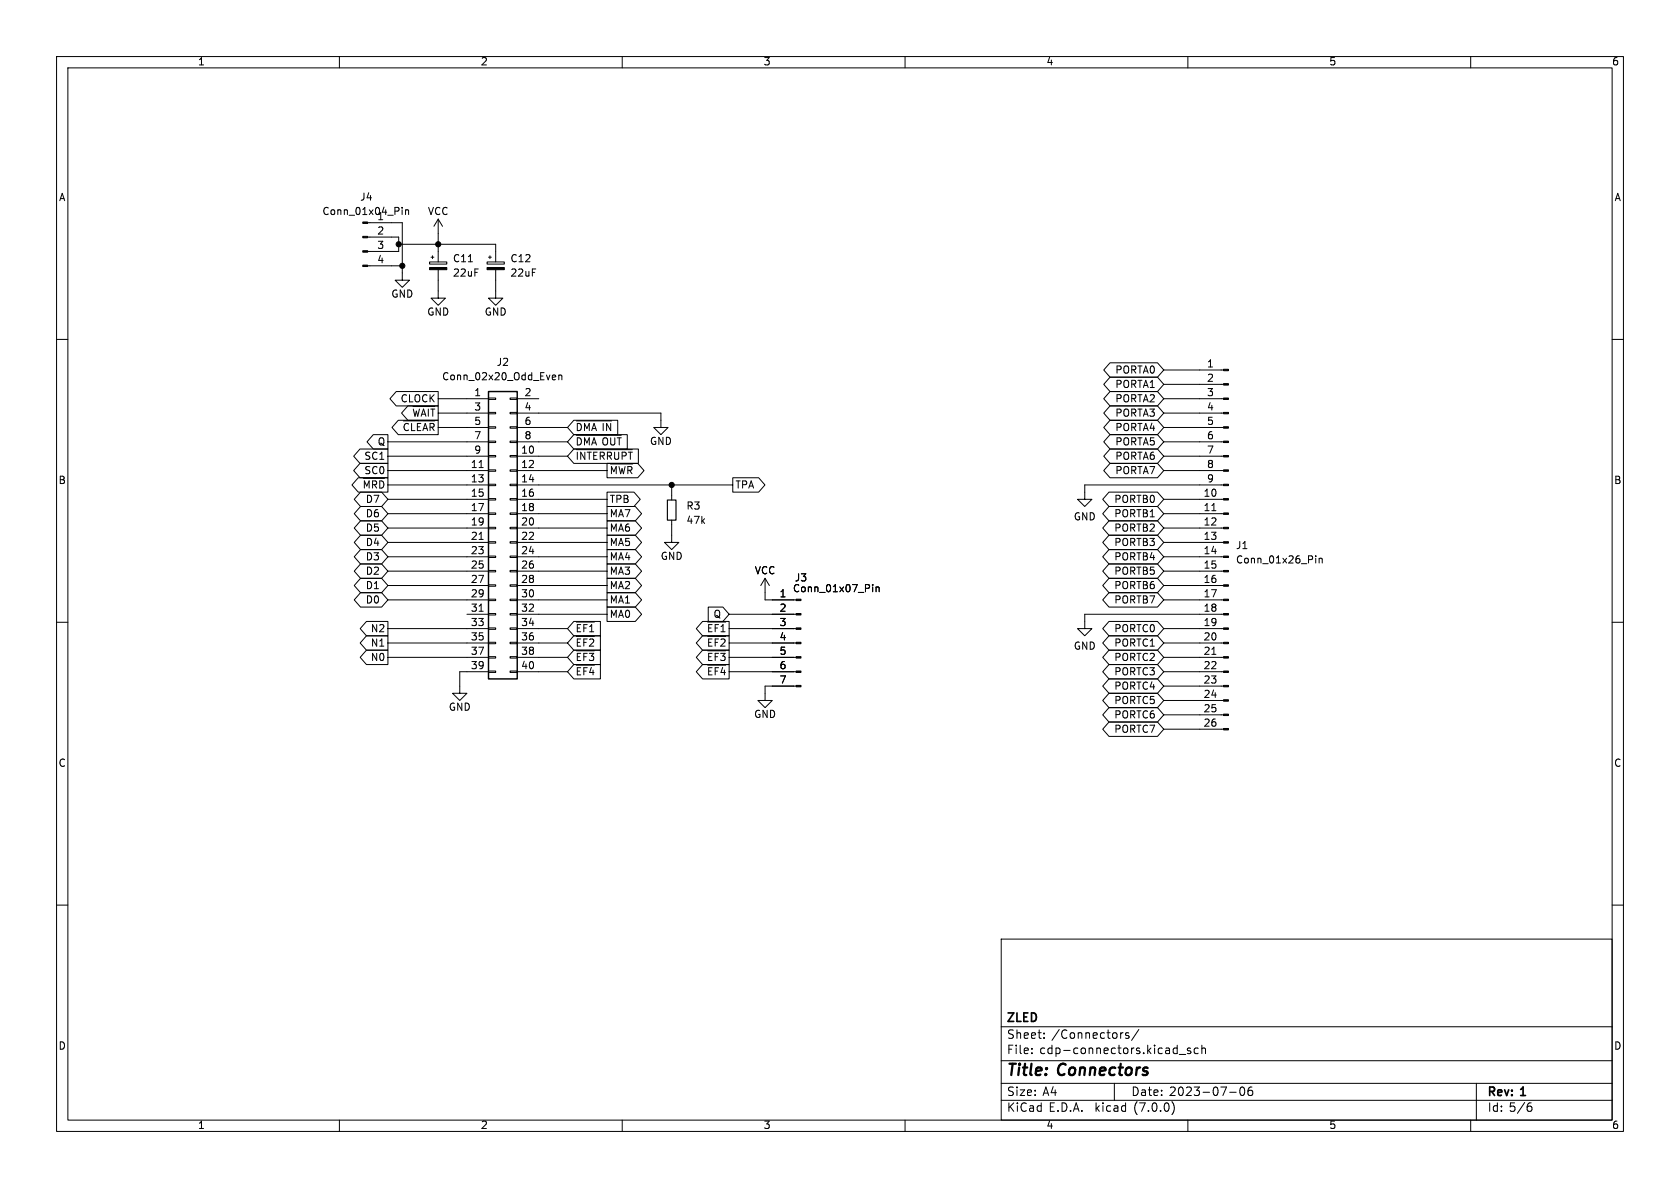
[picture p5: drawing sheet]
<svg xmlns="http://www.w3.org/2000/svg" width="297mm" height="210mm" viewBox="0 0 297 210" stroke-linecap="round" stroke-linejoin="round" font-family="sans-serif">
<g fill="none" stroke="#000" stroke-width=".18">
<path d="M10 10h277v190h-277zM12 12h273v186h-273zM60 10v2M110 10v2M160 10v2M210 10v2M260 10v2M65 39.4h6.1v10.1h1.3l-1.3 1.3-1.3-1.3h1.3M71.1 36.7v.1M71.1 37.1v.8M71.7 37.1v.8M71.7 37.2l.2-.1h.3v.8"/>
<path d="M77.5 38.7v7.6M77.5 38.7l-.8 1.3M77.5 38.7l.7 1.3M10 60h2M65 47h6.1M65 41.9h5.5v2.6h-5.5M70.5 43.2h17.1v3.1M75.9 46.3h3.1v.4h-3.1zM76.2 45.5h.5M76.5 45.2v.5M77.5 47.7v5h1.2l-1.2 1.3-1.3-1.3h1.3M86.1 46.3h3.1v.4h-3.1z"/>
<path d="M86.4 45.5h.5M86.6 45.2v.5M87.6 47.7v5h1.3l-1.3 1.3-1.2-1.3h1.2M285 60h2M63.6 79.4h5v2.5h-5l-1.1-1.3zM66 76.8h2.6v2.6h-2.6l-1.1-1.3zM68.6 78.1h17.8M70 69.2h7.5v2.6h-7.5l-1.1-1.3zM70.4 74.3h7.1v2.5h-7.1l-1.1-1.2zM71.3 74.4h5.6M72.1 71.8h5.4v2.5h-5.4l-1.1-1.3zM72.2 75l-.2-.1h-.3l-.3 .5"/>
<path d="M72.8 74.9v1.2M73 71.9h3.9M73.1 72.3l.3 1.3M73.8 74.9v1.2M74.2 72.3l-.4 1.3M74.5 73.6l.4-1.3 .4 1.3M74.8 76.1l.4-1.2 .4 1.2M75.7 72.3v1.3M76 74.9v1.2M76.1 72.3h.8M76.5 72.3v1.3M77.5 70.5h8.9"/>
<path d="M77.5 73h8.9M77.5 75.6h8.9M86.4 78h1.2v.2h-1.2zM86.4 75.4h1.2v.3h-1.2zM86.4 72.9h1.2v.3h-1.2zM86.4 70.4h1.2v.2h-1.2zM90.2 78h1.2v.2h-1.2zM90.2 75.4h1.2v.3h-1.2zM90.2 72.9h1.2v.3h-1.2zM90.2 70.4h1.2v.2h-1.2zM91.4 73h25.4v2.6h1.3l-1.3 1.2-1.2-1.2h1.2M91.4 70.5h3.8"/>
<path d="M91.4 75.6h8.9M91.4 78.1h8.9M97.8 66.3l.4 .1v.2l-.6 .1M98.2 67.1h-.4M98.8 66.4l.2-.1 .3 .1v.7M98.8 66.3v.8M101.4 74.3h7.8v2.5h-7.8l-1.1-1.2zM101.4 76.8h9.5v2.6h-9.5l-1.1-1.3zM101.4 79.4h11.5v2.5h-11.5l-1.1-1.3zM101.9 74.4h6.2M101.9 76.9h7.9M101.9 79.5h9.9"/>
<path d="M102.1 77.4v1.3M102.1 79.9v1.3M102.8 75.4l-.3-.5h-.4v1.2M103.3 76.1v-1.2l.5 .9 .4-.9v1.2M103.3 78.7v-1.3l.5 .9 .4-.9v1.3M103.4 79.9v1.3l-.7-1.3v1.3M104.2 79.9v1.3M104.6 76.1l.4-1.2 .4 1.2M104.6 78.7l.4-1.3 .4 1.3M105 79.9v1.3M106.1 79.9v1.3M106.6 74.9v1.2"/>
<path d="M107.4 79.9v1.3M108 74.9v1.2l-.8-1.2v1.2M108 77.4v1M108.7 79.9v1.1M108.7 77.4v1M109.4 79.9v1.1M109.5 77.4v1.3M110 79.9v1.3M111.4 79.9v1.3M196.2 69.2h8.4l1.1 1.3-1.1 1.3h-8.4l-1.1-1.3zM196.2 64.1h8.4l1.1 1.3-1.1 1.3h-8.4l-1.1-1.3zM196.2 71.8h8.4l1.1 1.2-1.1 1.3h-8.4l-1.1-1.3z"/>
<path d="M196.2 66.7h8.4l1.1 1.2-1.1 1.3h-8.4l-1.1-1.3zM196.2 74.3h8.4l1.1 1.3-1.1 1.2h-8.4l-1.1-1.2zM196.2 76.8h8.4l1.1 1.3-1.1 1.3h-8.4l-1.1-1.3zM196.2 79.4h8.4l1.1 1.2-1.1 1.3h-8.4l-1.1-1.3zM205.7 70.5h10.6M205.7 73h10.6M205.7 75.6h10.6M205.7 78.1h10.6M205.7 67.9h10.6M205.7 65.4h10.6M63.3 84.5h5.3v2.5h-5.3l-1.1-1.3zM63.6 81.9h5v2.6h-5l-1.1-1.3z"/>
<path d="M63.7 99.7h3.8l1.1 1.3-1.1 1.2h-3.8l-1.1-1.2zM63.7 92.1h3.8l1.1 1.2-1.1 1.3h-3.8l-1.1-1.3zM63.7 87h3.8l1.1 1.3-1.1 1.2h-3.8l-1.1-1.2zM63.7 94.6h3.8l1.1 1.3-1.1 1.3h-3.8l-1.1-1.3zM63.7 89.5h3.8l1.1 1.3-1.1 1.3h-3.8l-1.1-1.3zM63.7 97.2h3.8l1.1 1.2-1.1 1.3h-3.8l-1.1-1.3zM64.2 84.6h3.8M64.4 86.3v-1.3l.4 .9 .5-.9v1.3M66.6 85.4l-.1-.3-.6-.1v1.3M67.9 85.6l-.3-.5-.5-.1v1.3M68.6 80.6h17.8M68.6 83.2h17.8"/>
<path d="M68.6 85.7h17.8M68.6 88.3h17.8M68.6 90.8h17.8M68.6 93.3h17.8M68.6 95.9h17.8M68.6 98.4h17.8M84.7 82.7h.7M84.7 95.4h.7M86.4 98.3h1.2v.3h-1.2zM86.4 95.8h1.2v.2h-1.2zM86.4 93.2h1.2v.3h-1.2zM86.4 90.7h1.2v.2h-1.2z"/>
<path d="M86.4 88.1h1.2v.3h-1.2zM86.4 85.6h1.2v.3h-1.2zM86.4 83.1h1.2v.2h-1.2zM86.4 80.5h1.2v.3h-1.2zM90.2 98.3h1.2v.3h-1.2zM90.2 95.8h1.2v.2h-1.2zM90.2 93.2h1.2v.3h-1.2zM90.2 90.7h1.2v.2h-1.2zM90.2 88.1h1.2v.3h-1.2zM90.2 85.6h1.2v.3h-1.2zM90.2 83.1h1.2v.2h-1.2zM90.2 80.5h1.2v.3h-1.2z"/>
<path d="M91.4 80.6h8.9M91.4 83.2h15.9M91.4 85.7h38.1M91.4 88.3h15.9M91.4 90.8h15.9M91.4 93.3h15.9M91.4 95.9h15.9M91.4 98.4h15.9M107.3 97.2h5l1.1 1.2-1.1 1.3h-5zM107.3 94.6h5l1.1 1.3-1.1 1.3h-5zM107.3 81.9h5.4l1.2 1.3-1.2 1.3h-5.4zM107.3 87h4.8l1.1 1.3-1.1 1.2h-4.8z"/>
<path d="M107.3 92.1h5l1.1 1.2-1.1 1.3h-5zM107.3 89.5h5l1.1 1.3-1.1 1.3h-5zM107.3 99.7h5l1.1 1.3-1.1 1.2h-5zM107.9 82h3.9M108.1 83.7v-1.2l.4 .9 .4-.9v1.2M109.4 82.5l.3 1.2M110.5 82.5l-.3 1.2M111 82.5v1.2M118.7 91.9v4h1.3l-1.3 1.3-1.2-1.3h1.2M118.7 85.7v2.7M129.5 84.5h4.6l1.1 1.2-1.1 1.3h-4.6zM196.1 97.2h8.5l1.1 1.2-1.1 1.3h-8.5l-1.2-1.3z"/>
<path d="M196.1 94.6h8.5l1.1 1.3-1.1 1.3h-8.5l-1.2-1.3zM196.1 89.5h8.5l1.1 1.3-1.1 1.3h-8.5l-1.2-1.3zM196.1 87h8.5l1.1 1.3-1.1 1.2h-8.5l-1.2-1.2zM196.1 92.1h8.5l1.1 1.2-1.1 1.3h-8.5l-1.2-1.3zM196.1 99.7h8.5l1.1 1.3-1.1 1.2h-8.5l-1.2-1.2zM196.2 81.9h8.4l1.1 1.3-1.1 1.3h-8.4l-1.1-1.3zM205.7 80.6h10.6M205.7 83.2h10.6M205.7 88.3h10.6M205.7 90.8h10.6M205.7 93.3h10.6M205.7 95.9h10.6"/>
<path d="M205.7 98.4h10.6M214.2 90.3h.8M216.3 85.7h-24.5v2.6h1.2l-1.2 1.2-1.3-1.2h1.3M232.6 98.3v.1M232.6 98.7v.8M233.2 98.7v.8M233.2 98.8l.2-.1h.3l.1 .8M10 110h2M63.7 102.2h3.8l1.1 1.3-1.1 1.3h-3.8l-1.1-1.3zM63.7 104.8h3.8l1.1 1.2-1.1 1.3h-3.8l-1.1-1.3zM64.8 109.9h3.8v2.5h-3.8l-1.1-1.3zM64.8 112.4h3.8v2.5h-3.8l-1.1-1.2z"/>
<path d="M64.8 114.9h3.8v2.6h-3.8l-1.1-1.3zM68.6 116.2h17.8M68.6 113.7h17.8M68.6 111.1h17.8M68.6 106h17.8M68.6 101h17.8M68.6 103.5h17.8M82.5 108.6h3.9M84.7 108.1h.7M86.4 118.6h1.2v.3h-1.2zM86.4 116.1h1.2v.2h-1.2zM86.4 113.5h1.2v.3h-1.2z"/>
<path d="M86.4 111h1.2v.3h-1.2zM86.4 108.5h1.2v.2h-1.2zM86.4 105.9h1.2v.3h-1.2zM86.4 103.4h1.2v.2h-1.2zM86.4 100.8h1.2v.3h-1.2zM86.4 118.7h-5.1v3.9h1.2l-1.2 1.2-1.3-1.2h1.3M90.2 118.6h1.2v.3h-1.2zM90.2 116.1h1.2v.2h-1.2zM90.2 113.5h1.2v.3h-1.2zM90.2 111h1.2v.3h-1.2zM90.2 108.5h1.2v.2h-1.2zM90.2 105.9h1.2v.3h-1.2z"/>
<path d="M90.2 103.4h1.2v.2h-1.2zM90.2 100.8h1.2v.3h-1.2zM91.4 118.7h8.9M91.4 116.2h8.9M91.4 113.7h8.9M91.4 111.1h8.9M91.4 108.6h15.9M91.4 106h15.9M91.4 101h15.9M91.4 103.5h15.9M101.4 109.9h4.7v2.5h-4.7l-1.1-1.3zM101.4 114.9h4.7v2.6h-4.7l-1.1-1.3z"/>
<path d="M101.4 117.5h4.7v2.5h-4.7l-1.1-1.3zM101.4 112.4h4.7v2.5h-4.7l-1.1-1.2zM101.9 117.6h3.2M101.9 110h3.2M101.9 112.5h3.2M101.9 115h3.2M102.1 113v1.2M102.1 115.5v1.3M102.1 118v1.3h.6M102.7 110.4h-.6v1.3M103.2 113v1.2M103.2 115.5v1.3"/>
<path d="M103.2 118v1.3M103.8 110.4h-.6v1.3M104.2 110.8l.4-.4v1.3M104.5 118l-.3 .9h.8M104.8 118.5v.8M107.3 107.3h5l1.1 1.3-1.1 1.3h-5zM107.3 104.8h5l1.1 1.2-1.1 1.3h-5zM107.3 102.2h5l1.1 1.3-1.1 1.3h-5zM124.2 117.5h4.7v2.5h-4.7l-1.1-1.3zM124.2 109.9h4.7v2.5h-4.7l-1.1-1.3zM124.2 112.4h4.7v2.5h-4.7l-1.1-1.2zM124.2 114.9h4.7v2.6h-4.7l-1.1-1.3z"/>
<path d="M125.1 117.6h3.2M125.1 110h3.2M125.1 112.5h3.2M125.1 115h3.2M125.2 107.3h2.6l1.1 1.3-1.1 1.3h-2.6zM125.3 118v1.3h.6M125.3 113v1.2M125.3 115.5v1.3M125.9 110.4h-.6v1.3M126.4 113v1.2M126.4 115.5v1.3M126.4 118v1.3"/>
<path d="M127 110.4h-.6v1.3M127.5 110.8l.3-.4v1.3M127.8 118l-.3 .9h.7M128.1 118.5v.8M128.9 118.7h11.8M128.9 116.2h11.8M128.9 113.7h11.8M128.9 111.1h11.8M128.9 108.6h11.8M135.3 102.2l-.8 1.3M135.3 102.2v3.8h5.4M135.3 102.2l.7 1.3"/>
<path d="M154.3 103.3v.2M154.3 103.8v.8M154.9 103.8v.8M154.9 103.9l.2-.1h.3v.8M196.1 114.9h8.5l1.1 1.3-1.1 1.3h-8.5l-1.2-1.3zM196.1 102.2h8.5l1.1 1.3-1.1 1.3h-8.5l-1.2-1.3zM196.1 117.5h8.5l1.1 1.2-1.1 1.3h-8.5l-1.2-1.3zM196.1 112.4h8.5l1.1 1.3-1.1 1.2h-8.5l-1.2-1.2zM196.1 109.9h8.5l1.1 1.2-1.1 1.3h-8.5l-1.2-1.3zM196.1 104.8h8.5l1.1 1.2-1.1 1.3h-8.5l-1.2-1.3zM205.7 118.7h10.6M205.7 116.2h10.6"/>
<path d="M205.7 113.7h10.6M205.7 111.1h10.6M205.7 106h10.6M205.7 101h10.6M205.7 103.5h10.6M214.2 115.7h.8M216.3 108.6h-24.5v2.5h1.2l-1.2 1.3-1.3-1.3h1.3M285 110h2M140.7 121.3h-5.4v2.5h1.2l-1.2 1.3-1.3-1.3h1.3M196.1 125.1h8.5l1.1 1.3-1.1 1.2h-8.5l-1.2-1.2zM196.1 127.6h8.5l1.1 1.3-1.1 1.3h-8.5l-1.2-1.3zM196.1 122.6h8.5l1.1 1.2-1.1 1.3h-8.5l-1.2-1.3z"/>
<path d="M196.1 120h8.5l1.1 1.3-1.1 1.3h-8.5l-1.2-1.3zM205.7 121.3h10.6M205.7 128.9h10.6M205.7 126.4h10.6M205.7 123.8h10.6M10 160h2M285 160h2M177 166h108v32h-108zM60 198v2M110 198v2M160 198v2M177 194.5h108"/>
<path d="M177 191.5h108M177 187.5h108M177 181.5h108M182.4 186.1v.2M182.4 185.3v.2M184.6 183.4v.2M184.6 182.6v.2M197 191.5v3M198.4 182.6h.1M199.5 182.6h-.3l-.2 .2v.2l.5 .1v.4h-.5M201.3 182l-1.3 1.9M207.2 194.8a1.74 1.74 0 0 1 0 2.2"/>
<path d="M208.5 186.4h1.1M210 198v2M210.5 185.3h-.4l-.2 .2 .1 .2 .5 .1v.4h-.6M211.8 185.3h-.4l-.3 .2v.5l.2 .2h.5M212.5 185.4l.2-.1h.3l.1 1M212.5 184.8v1.5M217.4 193.1h1.1M219.4 192.2h.1a.81 .81 0 0 1 .6 .6 .81 .81 0 0 1-.3 .8l-.1 .1a.81 .81 0 0 1-.6-.7 .81 .81 0 0 1 .3-.8zM221.3 192.2a.59 .59 0 0 0-.7 .6v.6l.2 .2 .4 .1 .2-.2 .1-.5-.2-.2-.4-.1-.3 .3M260 198v2M261 191.5v6.5M270.3 195.5h.2l.3 .3v.5l-.5 .2"/>
<path d="M270.7 195h-.4"/>
</g>
<g fill="#000" stroke="#000" stroke-width=".18">
<path d="M64.1 39.2h.9v.3h-.9zM64.1 46.9h.9v.2h-.9zM64.1 44.3h.9v.3h-.9zM64.1 41.8h.9v.2h-.9zM75.9 47.3h3.1v.4h-3.1zM86.1 47.3h3.1v.4h-3.1zM216.3 78h.9v.2h-.9zM216.3 75.4h.9v.3h-.9zM216.3 72.9h.9v.3h-.9zM216.3 70.4h.9v.2h-.9zM216.3 67.8h.9v.3h-.9zM216.3 65.3h.9v.2h-.9z"/>
<path d="M216.3 98.3h.9v.3h-.9zM216.3 95.8h.9v.2h-.9zM216.3 93.2h.9v.3h-.9zM216.3 90.7h.9v.2h-.9zM216.3 88.1h.9v.3h-.9zM216.3 85.6h.9v.3h-.9zM216.3 83.1h.9v.2h-.9zM216.3 80.5h.9v.3h-.9zM140.7 118.6h.9v.3h-.9zM140.7 116.1h.9v.2h-.9zM140.7 113.5h.9v.3h-.9zM140.7 111h.9v.3h-.9z"/>
<path d="M140.7 108.5h.9v.2h-.9zM140.7 105.9h.9v.3h-.9zM216.3 118.6h.9v.3h-.9zM216.3 116.1h.9v.2h-.9zM216.3 113.5h.9v.3h-.9zM216.3 111h.9v.3h-.9zM216.3 108.5h.9v.2h-.9zM216.3 105.9h.9v.3h-.9zM216.3 103.4h.9v.2h-.9zM216.3 100.8h.9v.3h-.9zM140.7 121.2h.9v.2h-.9zM216.3 128.8h.9v.2h-.9z"/>
<path d="M216.3 126.2h.9v.3h-.9zM216.3 123.7h.9v.3h-.9zM216.3 121.2h.9v.2h-.9z"/>
<circle cx="70.5" cy="43.2" r=".46"/>
<circle cx="71.1" cy="47" r=".46"/>
<circle cx="77.5" cy="43.2" r=".46"/>
<circle cx="118.7" cy="85.7" r=".46"/>
</g>
<path d="M118 88.4h1.5v3.5h-1.5z" fill="none" stroke="#000" stroke-width=".2"/>
<path d="M86.4 69.2h5v50.8h-5z" fill="none" stroke="#000" stroke-width=".25"/>
<g font-size="2.8">
<text x="178" y="190.8">Title:</text>
<text x="187.1" y="190.8">Connectors</text>
</g>
<g font-size="2.1">
<text x="178" y="183.9">Sheet:</text>
<text x="178" y="181.1">ZLED</text>
<text x="185.9" y="183.9">/Connectors/</text>
<text x="178" y="186.6">File:</text>
<text x="183.8" y="186.6">cdp-connectors.kicad_sch</text>
<text x="178" y="196.8">KiCad</text>
<text x="178" y="194">Size:</text>
<text x="184.3" y="194">A4</text>
<text x="185.4" y="196.8">E.D.A.</text>
<text x="193.7" y="196.8">kicad</text>
<text x="200" y="194">Date:</text>
<text x="200.6" y="196.8">(7.0.0)</text>
<text x="206.7" y="194">2023-07-06</text>
<text x="263" y="194.2">Rev:</text>
<text x="263" y="196.8">Id: 5/6</text>
<text x="269" y="194.2">1</text>
</g>
<g font-size="1.8">
<text x="35" y="11.8">1</text>
<text x="85" y="11.8">2</text>
<text x="135" y="11.8">3</text>
<text x="185" y="11.8">4</text>
<text x="235" y="11.8">5</text>
<text x="285" y="11.8">6</text>
<text x="10.4" y="35.8">A</text>
<text x="63.6" y="35.8">J4</text>
<text x="285.4" y="35.8">A</text>
<text x="56.9" y="38.3">Conn_01x04_Pin</text>
<text x="66.6" y="39.1">1</text>
<text x="66.6" y="41.7">2</text>
<text x="75.6" y="38.3">VCC</text>
<text x="66.6" y="44.2">3</text>
<text x="66.6" y="46.7">4</text>
<text x="80" y="46.6">C11</text>
<text x="90.2" y="46.6">C12</text>
<text x="69.1" y="52.9">GND</text>
<text x="80" y="49.2">22uF</text>
<text x="90.2" y="49.2">22uF</text>
<text x="75.5" y="56.1">GND</text>
<text x="85.6" y="56.1">GND</text>
<text x="87.7" y="65">J2</text>
<text x="213.3" y="65.2">1</text>
<text x="70.7" y="71.4">CLOCK</text>
<text x="78.1" y="67.5">Conn_02x20_Odd_Even</text>
<text x="83.8" y="70.2">1</text>
<text x="92.7" y="70.2">2</text>
<text x="197" y="71.4">PORTA2</text>
<text x="197" y="66.3">PORTA0</text>
<text x="197" y="68.9">PORTA1</text>
<text x="213.3" y="67.7">2</text>
<text x="213.3" y="70.2">3</text>
<text x="71.1" y="77.1">~{CLEAR}</text>
<text x="72.8" y="74.6">~{WAIT}</text>
<text x="83.8" y="72.8">3</text>
<text x="83.8" y="75.3">5</text>
<text x="83.8" y="77.9">7</text>
<text x="92.7" y="72.8">4</text>
<text x="92.7" y="75.3">6</text>
<text x="92.7" y="77.9">8</text>
<text x="101.8" y="77.1">~{DMA IN}</text>
<text x="197" y="73.9">PORTA3</text>
<text x="197" y="76.5">PORTA4</text>
<text x="213.3" y="72.8">4</text>
<text x="213.3" y="75.3">5</text>
<text x="213.3" y="77.9">6</text>
<text x="64.3" y="81.6">SC1</text>
<text x="66.6" y="79">Q</text>
<text x="83.2" y="82.9">11</text>
<text x="83.8" y="80.4">9</text>
<text x="92.1" y="80.4">10</text>
<text x="92.1" y="82.9">12</text>
<text x="101.8" y="79.6">~{DMA OUT}</text>
<text x="101.8" y="82.2">~{INTERRUPT}</text>
<text x="114.8" y="78.9">GND</text>
<text x="197" y="79">PORTA5</text>
<text x="197" y="81.6">PORTA6</text>
<text x="213.3" y="80.4">7</text>
<text x="213.3" y="82.9">8</text>
<text x="10.3" y="85.8">B</text>
<text x="64" y="87.3">~{MRD}</text>
<text x="64.3" y="84.1">SC0</text>
<text x="64.5" y="89.2">D7</text>
<text x="83.2" y="85.5">13</text>
<text x="83.2" y="88">15</text>
<text x="92.1" y="85.5">14</text>
<text x="92.1" y="88">16</text>
<text x="107.8" y="84.7">~{MWR}</text>
<text x="107.8" y="89.2">TPB</text>
<text x="130" y="86.6">TPA</text>
<text x="196.9" y="89.2">PORTB0</text>
<text x="197" y="84.1">PORTA7</text>
<text x="212.7" y="88">10</text>
<text x="213.3" y="85.5">9</text>
<text x="285.3" y="85.8">B</text>
<text x="64.5" y="94.3">D5</text>
<text x="64.5" y="91.7">D6</text>
<text x="83.2" y="90.6">17</text>
<text x="83.2" y="93.1">19</text>
<text x="83.2" y="95.6">21</text>
<text x="92.1" y="90.6">18</text>
<text x="92.1" y="93.1">20</text>
<text x="92.1" y="95.6">22</text>
<text x="107.8" y="94.3">MA6</text>
<text x="107.8" y="91.7">MA7</text>
<text x="121.3" y="90.4">R3</text>
<text x="121.3" y="92.9">47k</text>
<text x="189.8" y="92.3">GND</text>
<text x="196.9" y="91.7">PORTB1</text>
<text x="196.9" y="94.3">PORTB2</text>
<text x="212.7" y="90.6">11</text>
<text x="212.7" y="93.1">12</text>
<text x="212.7" y="95.6">13</text>
<text x="64.5" y="101.9">D2</text>
<text x="64.5" y="96.8">D4</text>
<text x="64.5" y="99.3">D3</text>
<text x="83.2" y="98.2">23</text>
<text x="83.2" y="100.7">25</text>
<text x="92.1" y="98.2">24</text>
<text x="92.1" y="100.7">26</text>
<text x="107.8" y="99.3">MA4</text>
<text x="107.8" y="96.8">MA5</text>
<text x="107.8" y="101.9">MA3</text>
<text x="116.7" y="99.3">GND</text>
<text x="133.4" y="101.8">VCC</text>
<text x="196.9" y="99.3">PORTB4</text>
<text x="196.9" y="96.8">PORTB3</text>
<text x="196.9" y="101.9">PORTB5</text>
<text x="212.7" y="98.2">14</text>
<text x="212.7" y="100.7">15</text>
<text x="218.4" y="97.3">J1</text>
<text x="218.4" y="99.9">Conn_01x26_Pin</text>
<text x="64.5" y="104.4">D1</text>
<text x="64.5" y="107">D0</text>
<text x="83.2" y="103.3">27</text>
<text x="83.2" y="105.8">29</text>
<text x="92.1" y="103.3">28</text>
<text x="92.1" y="105.8">30</text>
<text x="107.8" y="107">MA1</text>
<text x="107.8" y="104.4">MA2</text>
<text x="137.8" y="105.8">1</text>
<text x="140.1" y="105">Conn_01x07_Pin</text>
<text x="140.5" y="103.1">J3</text>
<text x="196.9" y="104.4">PORTB6</text>
<text x="196.9" y="107">PORTB7</text>
<text x="212.7" y="103.3">16</text>
<text x="212.7" y="105.8">17</text>
<text x="65.4" y="112">N2</text>
<text x="83.2" y="108.3">31</text>
<text x="83.2" y="110.9">33</text>
<text x="83.2" y="113.4">35</text>
<text x="92.1" y="108.3">32</text>
<text x="92.1" y="110.9">34</text>
<text x="92.1" y="113.4">36</text>
<text x="101.8" y="112.7">~{EF1}</text>
<text x="107.8" y="109.5">MA0</text>
<text x="124.9" y="112.7">~{EF1}</text>
<text x="126" y="109.5">Q</text>
<text x="137.8" y="108.3">2</text>
<text x="137.8" y="110.9">3</text>
<text x="137.8" y="113.4">4</text>
<text x="196.9" y="112">PORTC0</text>
<text x="212.7" y="108.3">18</text>
<text x="212.7" y="110.9">19</text>
<text x="212.7" y="113.4">20</text>
<text x="65.4" y="114.6">N1</text>
<text x="65.4" y="117.1">N0</text>
<text x="83.2" y="116">37</text>
<text x="83.2" y="118.5">39</text>
<text x="92.1" y="116">38</text>
<text x="92.1" y="118.5">40</text>
<text x="101.8" y="117.7">~{EF3}</text>
<text x="101.8" y="115.2">~{EF2}</text>
<text x="124.9" y="115.2">~{EF2}</text>
<text x="124.9" y="117.7">~{EF3}</text>
<text x="137.8" y="116">5</text>
<text x="137.8" y="118.5">6</text>
<text x="189.8" y="115.1">GND</text>
<text x="196.9" y="117.1">PORTC2</text>
<text x="196.9" y="119.7">PORTC3</text>
<text x="196.9" y="114.6">PORTC1</text>
<text x="212.7" y="116">21</text>
<text x="212.7" y="118.5">22</text>
<text x="79.3" y="125.9">GND</text>
<text x="137.8" y="121">7</text>
<text x="196.9" y="124.7">PORTC5</text>
<text x="196.9" y="122.2">PORTC4</text>
<text x="212.7" y="121">23</text>
<text x="212.7" y="123.6">24</text>
<text x="133.3" y="127.2">GND</text>
<text x="196.9" y="127.3">PORTC6</text>
<text x="196.9" y="129.8">PORTC7</text>
<text x="212.7" y="126.1">25</text>
<text x="212.7" y="128.7">26</text>
<text x="10.3" y="135.8">C</text>
<text x="285.3" y="135.8">C</text>
<text x="10.3" y="185.8">D</text>
<text x="285.3" y="185.8">D</text>
<text x="35" y="199.8">1</text>
<text x="85" y="199.8">2</text>
<text x="135" y="199.8">3</text>
<text x="185" y="199.8">4</text>
<text x="235" y="199.8">5</text>
<text x="285" y="199.8">6</text>
</g>
</svg>
